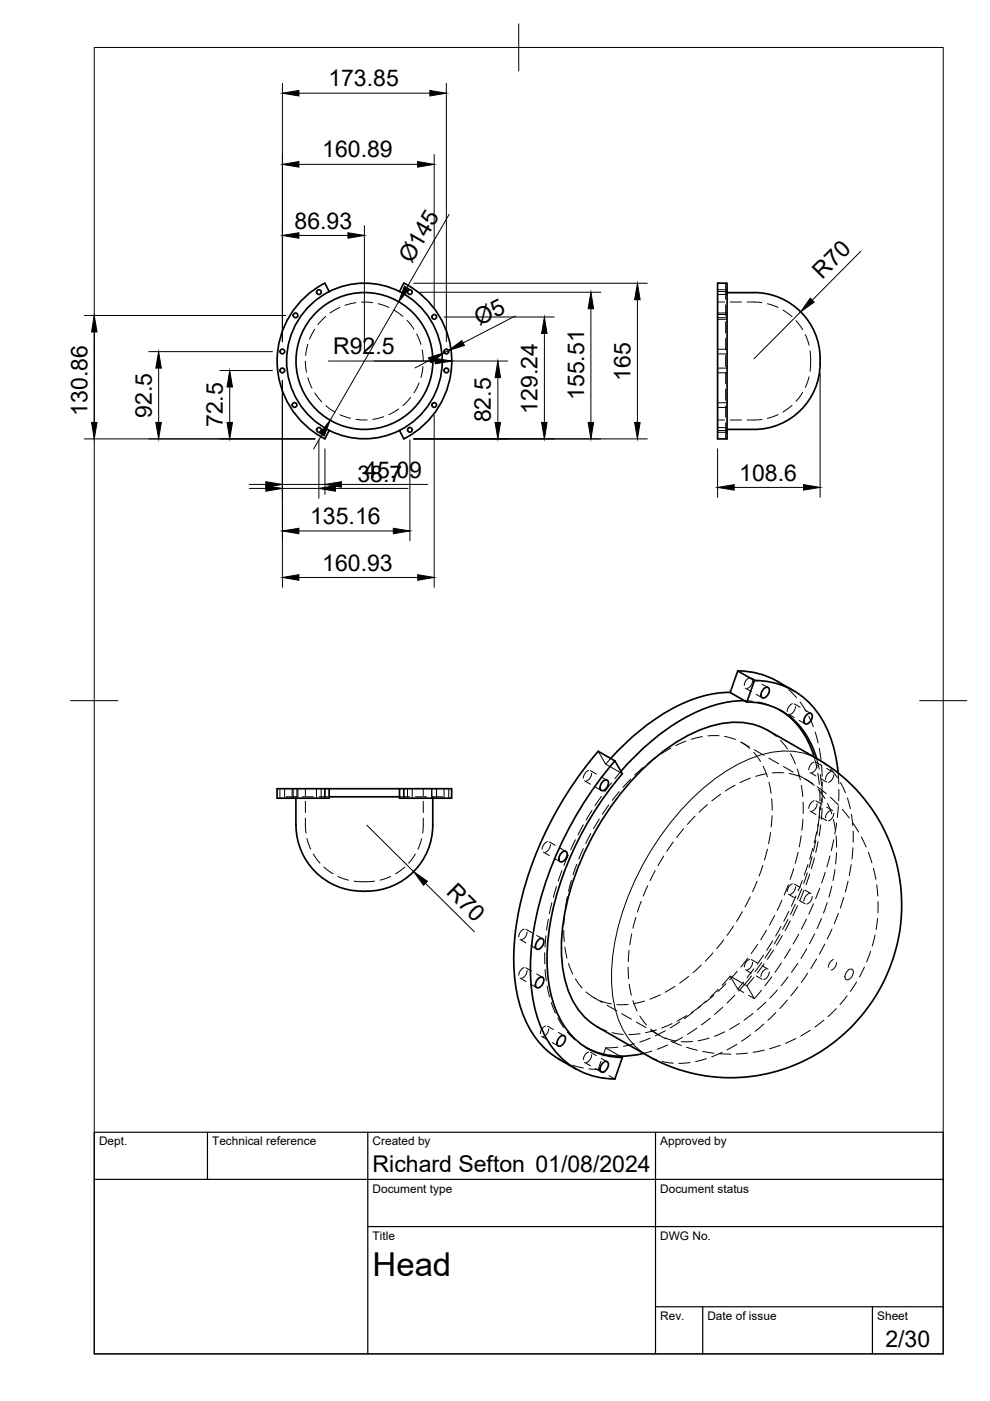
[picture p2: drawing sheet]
<svg xmlns="http://www.w3.org/2000/svg" width="210mm" height="297mm" viewBox="0 0 210 297" stroke-linecap="round" stroke-linejoin="round" font-family="sans-serif">
<!-- layer: Visible -->
<g fill="none" stroke="#000" stroke-width=".36">
<path d="M68.9 60l.9 1.8M68.9 60a18.5 18.5 0 0 0-10.1 16.5 18.5 18.5 0 0 0 10.1 16.5M69.8 61.8a16.5 16.5 0 0 0-9 14.7 16.5 16.5 0 0 0 9 14.8M69.8 61.8a16.5 16.5 0 0 1 24 14.7 16.5 16.5 0 0 1-24 14.8M85.6 60l-.9 1.8M85.6 60a18.5 18.5 0 0 1 10.2 16.5 18.5 18.5 0 0 1-10.2 16.5M152.1 60h2.1v33.1h-2.1zM154.2 62h5.7M159.9 62a14 14 0 0 1 14 14M173.9 76v1.1M173.9 77a14 14 0 0 1-14 14h-5.7M69.8 91.3l-.9 1.8"/>
<path d="M84.7 91.3l.9 1.8M154.8 146.8a28.5 28.5 0 0 0-16.4 6l-4.5 3.6-4.4 4.4M156.4 142.2l3.6 2.1-1.7 4.6-3.5-2.1zM156.4 142.2a16.9 16.9 0 0 1 8.3 2.2l3.6 2M157.9 148.6a28.2 28.2 0 0 0-15.5 5.3 53.8 53.8 0 0 0-10.7 9.6M158.4 148.8a14.9 14.9 0 0 1 14.2 10.5l.5 1.5M160 144.3a16.5 16.5 0 0 1 15.3 10.2 28.4 28.4 0 0 1 2.4 9.4M161.9 146a.65 .65 0 0 1 1.2 0 1.54 1.54 0 0 1-1.5 1.9 1.42 1.42 0 0 1 .3-1.9zM165.5 150.6a16.6 16.6 0 0 1 7.1 9.9M171.1 151.5a.65 .65 0 0 1 1.1 0 1.54 1.54 0 0 1-1.5 1.9 1.42 1.42 0 0 1 .4-1.9zM62.7 169.2v5.7M62.8 174.9a14.4 14.4 0 0 0 18 13.7 14 14 0 0 0 11-13.7"/>
<path d="M68.9 167.2h-10.2v2h10.2v-2h.9M69.8 167.2h14.9v1.7h-14.9zM69.8 168.9v.3h-.9M84.7 168.9v.3h.9v-2h10.2v2h-10.2M84.7 167.2h.9M91.8 169.2v5.7M127.8 165.7a.65 .65 0 0 1 1.1-.1 1.54 1.54 0 0 1-1.4 2 1.42 1.42 0 0 1 .3-1.9zM130.4 161.3a75.4 75.4 0 0 0-17.6 38.1 35.7 35.7 0 0 0 2.3 19.4 16.4 16.4 0 0 0 15.3 10M132 164l-1.6-2.7-3.6-2a75.3 75.3 0 0 0-17.5 37.9 35.8 35.8 0 0 0 2.5 19.9 17.4 17.4 0 0 0 6.8 7.5M132 164a66.4 66.4 0 0 0-15.8 35.4 28.7 28.7 0 0 0 3.2 17.8 14.4 14.4 0 0 0 12.6 7M135.8 163.5a33.8 33.8 0 0 1 17.6-10.2 14 14 0 0 1 9.4 1.5l10.6 6.1a36.2 36.2 0 0 1 1.9 61.2 35.6 35.6 0 0 1-38.1 1.7l-10.6-6.1a15.4 15.4 0 0 1-7-10.8 40.8 40.8 0 0 1 2.4-21.6 61.2 61.2 0 0 1 13.8-21.8zM114.1 199.3a.65 .65 0 0 1 1.1 0 1.54 1.54 0 0 1-1.4 1.9 1.42 1.42 0 0 1 .3-1.9z"/>
<path d="M119.1 180.8a.65 .65 0 0 1 1.1-.1 1.54 1.54 0 0 1-1.5 2 1.42 1.42 0 0 1 .4-1.9zM114.1 207.5a.65 .65 0 0 1 1.1-.1 1.54 1.54 0 0 1-1.4 2 1.42 1.42 0 0 1 .3-1.9zM118.7 219.9a.65 .65 0 0 1 1.1-.1 1.54 1.54 0 0 1-1.4 2 1.42 1.42 0 0 1 .3-1.9zM118.5 224.6l3.6 2M124.3 222.1a15 15 0 0 0 7.2 1.8M127.8 225.4a.65 .65 0 0 1 1.1-.1 1.54 1.54 0 0 1-1.4 2 1.42 1.42 0 0 1 .3-1.9zM131.5 223.9l.5 .3-1.6 4.6M136.4 223.3l-2.8 .5-2.1 .1"/>
<circle cx="59.9" cy="74.5" r=".5"/>
<circle cx="59.9" cy="78.5" r=".5"/>
<circle cx="62.7" cy="66.9" r=".5"/>
<circle cx="67.6" cy="61.9" r=".5"/>
<circle cx="77.3" cy="76.5" r="14.5"/>
<circle cx="86.9" cy="61.9" r=".5"/>
<circle cx="92.1" cy="67.2" r=".5"/>
<circle cx="94.6" cy="78.5" r=".5"/>
<circle cx="94.6" cy="74.5" r=".5"/>
<circle cx="62.5" cy="85.9" r=".5"/>
<circle cx="67.6" cy="91.1" r=".5"/>
<circle cx="86.9" cy="91.1" r=".5"/>
<circle cx="92.1" cy="85.9" r=".5"/>
</g>
<!-- layer: Hidden -->
<g fill="none" stroke="#000" stroke-width=".21">
<path d="M64.7 76.6l.3 2.3M65.3 73l-.5 2.4M66.7 69.8l-1.1 2.1M69 67.1l-1.6 1.7M72.1 65.2l-2.1 1.2M75.5 64.2l-2.3 .5M76.6 64.1l2.4 .1M80.2 64.4l2.2 .8M83.5 65.7l1.9 1.4M86.3 67.9l1.5 1.9M88.3 70.8l.9 2.2M89.5 74.2l.2 2.3"/>
<path d="M89.7 77.7l-.5 2.3M152.1 78h2.1M152.1 79h2.1M152.1 74h2.1M152.1 75h2.1M152.1 66.4h2.1M152.1 67.4h2.1M152.1 61.4h2.1M152.1 62.4h2.1M152.1 66.7h2.1M152.1 67.7h2.1M152.1 64h1.5"/>
<path d="M153.9 78.9v2.4M153.9 75.4v2.3M153.9 71.8v2.4M153.9 68.2v2.4M153.9 64.6v2.4M153.9 60v1.8h-1.8M153.9 62h.3M154.2 61.8h-.3v1.6M154.8 64h2.4M158.4 64l3.1 .2M162.7 64.4l2.3 .8M166 65.8l1.9 1.3"/>
<path d="M168.8 68l1.4 1.9M170.7 71l.8 2.2M171.5 79.9l-.8 2.2M171.7 74.4l.2 1.6-.2 2.7M65.3 80.1l.8 2.2M66.7 83.3l1.5 1.9M69.1 86l1.9 1.4M72.1 87.9l2.2 .8M75.5 88.9l2.4 .1M81.3 88.4l-2.3 .5M84.5 86.7l-2 1.2M87.1 84.3l-1.7 1.7"/>
<path d="M88.9 81.2l-1.1 2.1M152.1 91.3h2.1M152.1 85.4h2.1M152.1 86.4h2.1M152.1 90.7h2.1M152.1 91.7h2.1M152.1 89.1h1.5M153.9 89.6v3.5M153.9 86.1v2.4M153.9 82.5v2.4M153.9 91h.3M154.8 89.1h2.4"/>
<path d="M161.5 88.9l-3.1 .2M165 87.9l-2.3 .8M167.9 85.9l-1.9 1.5M170.2 83.2l-1.4 1.9M126.8 159.3l1.6 2.7M142.2 158.6l-2.1 1.3M145.4 157.1l-2.1 1M148.9 156.2l-2.3 .5M152.5 156h-2.4M153.6 156.1l2.3 .7M157 157.3l2 1.4M157.2 157.4l1.7 1"/>
<path d="M157.9 148.6l1.6 .1M158.1 145.9l1.2 .7M158.9 143.7a1.75 1.75 0 0 0-1.1 1.6M159.3 143.7l1.2 .8M159.6 144.3a1.8 1.8 0 0 1-1.2 1.7M159.8 159.5l1.4 1.9M159.9 159l2.1 1.2M160.3 147.2l1.3 .7M160.7 148.8l2.3 .6M161.6 145.1l1.2 .7M162.8 154.8l1.8 1.4M164.1 149.9l1.4 .7"/>
<path d="M164.7 144.4l1.6 1.1M165.2 150.5l.6 .3M165.5 157l1.5 1.8M167.2 151.4l1.2 .7M167.2 146.2l1.7 1.7M167.6 159.8l1 2.2M168 149.2a1.84 1.84 0 0 0-1.1 1.6M168.4 149.2l1.3 .8M168.7 149.8a1.8 1.8 0 0 1-1.2 1.6M169.4 152.7l1.3 .7M169.7 148.9l1.2 1.9M170.7 150.5l1.2 .8"/>
<path d="M171.5 151.9l.9 2.2M172.8 155.2l.7 2.3M173.7 158.7l.4 2.3M59.4 167.2v2M60.3 167.2v2M61.9 167.2v2M62.2 167.2v2M62.7 168.9v.3M62.9 168.9h-2.2v.3M62.9 167.2v2M63.2 167.2v2M64.1 168.9h2.3"/>
<path d="M64.7 173.5l.2 3.1M64.7 167.2v1.5M64.7 169.9v2.4M65.1 177.8l.8 2.2M67.1 167.2v2M67.6 168.9h2.2M68.1 167.2v2M84.7 168.9h2.1M86.4 167.2v2M87.4 167.2v2M88.1 168.9h2.3M89.4 177.8l-.8 2.3"/>
<path d="M89.7 173.5l-.1 3.1M89.7 167.2v1.5M89.7 169.9v2.4M91.5 167.2v2M91.6 168.9h2.1v.3M91.8 168.9v.3M92.5 167.2v2M94.1 167.2v2M95.1 167.2v2M116.1 178.4a1.88 1.88 0 0 0-1.2 1.7M116.5 178.5l1.2 .7M116.7 179.1a1.78 1.78 0 0 1-1.1 1.6"/>
<path d="M118.7 179.8l1.3 .7M122 178l-1 2.2M123.7 174.9l-1.1 2.1M123.7 179.9l-1 2.2M123.9 165.6l1.3 .7M124.8 163.4a1.84 1.84 0 0 0-1.1 1.6M125.2 163.4l1.2 .7M125.3 176.7l-1.1 2.1M125.4 164a1.8 1.8 0 0 1-1.1 1.6M125.5 171.8l-1.2 2M126.2 166.9l1.3 .7M127.1 173.6l-1.2 2.1"/>
<path d="M127.5 164.7l1.2 .7M127.5 168.9l-1.3 1.9M128.4 162l3.1 1.8 .2-.3M129.1 170.7l-1.4 1.9M129.5 160.8l-1.1 1.2M129.6 166l-1.4 1.9M131.3 167.8l-1.5 1.9M132 164l-.5-.2-1.1 1.3M133.7 165.2l-1.6 1.7M136.3 162.7l-1.7 1.6M139.1 160.5l-1.9 1.5M161.8 162.5l.9 2.2"/>
<path d="M163 165.8l.5 2.4M163 160.7l2.1 1.2M163.4 176.5l-.4 2.4M163.6 169.4l.1 2.4M163.7 172.9l-.2 2.4M166.1 162.5l2.1 1.2M169.1 163.1l.6 2.3M169.2 164.3l3.1 1.8M169.9 177.2l-.4 2.4M169.9 166.5l.3 2.4M170.2 173.7l-.2 2.3M170.3 170.1v2.4"/>
<path d="M171.7 172l1.3 .7M171.7 163.8l1.3 .7M172.3 179.9l-.6 2.3M172.6 169.8a1.75 1.75 0 0 0-1.1 1.6M172.6 161.6a1.75 1.75 0 0 0-1.1 1.6M172.6 160.5l.6 2.3M173 178.1l-.5 2.4M173 169.8l1.2 .7M173 161.6l1.2 .7M173.1 160.8l.6 2.3M173.1 176.4l-.5 2.3M173.2 170.4a1.78 1.78 0 0 1-1.1 1.6"/>
<path d="M173.2 162.2a1.78 1.78 0 0 1-1.1 1.6M173.3 166.8l1.9 1.5M173.4 163.9l.3 2.4M173.5 178.4l-.5 2.3M173.5 174.6l-.3 2.4M173.8 167.5v2.4M173.8 172.9l-.4 2.3M173.8 171.1l-.1 2.3M173.9 164.2l.3 2.4M174 174.9l-.3 2.4M174 173.3l1.3 .7M174 165.1l1.3 .7"/>
<path d="M174.2 169.3l-.3 2.4M174.2 162.2l.1 2.4M174.3 167.8v2.3M174.3 171.4l-.2 2.3M174.3 165.8v2.4M175.3 171.1l1.2 .7M175.3 162.9l1.2 .8M176.1 169l1.7 1.7M176.1 171.8a1.82 1.82 0 0 0-1.1 1.6M176.1 163.6a1.75 1.75 0 0 0-1.1 1.7M176.8 178l-.5 2.4M176.8 172.4a1.8 1.8 0 0 1-1.1 1.6"/>
<path d="M176.8 164.2a1.86 1.86 0 0 1-1.1 1.7M177.4 174.5l-.4 2.4M177.7 163.9l.1 2.3M177.8 171l-.3 2.3M177.9 167.4l-.1 2.4M178.6 171.6l1.5 1.8M180.8 174.4l1.2 2M182.6 177.4l1 2.2M66.4 181.1l1.4 1.9M68.7 183.8l1.9 1.5M71.6 185.8l2.3 .8M75.1 186.8l1.7 .2 2.6-.2"/>
<path d="M82.8 185.8l-2.2 .8M85.8 183.9l-1.9 1.4M88.1 181.1l-1.5 1.9M110.3 199.2l1.2 .7M111.1 197a1.88 1.88 0 0 0-1.1 1.6M111.5 197l1.3 .7M111.8 197.6a1.78 1.78 0 0 1-1.2 1.6M113.8 198.3l1.2 .8M115.2 180.7l1.3 .7M115.7 198.4l-.2 2.4M116.3 194.9l-.4 2.3M117 191.4l-.5 2.3"/>
<path d="M117.5 182l1.2 .7M118 188l-.7 2.3M119.1 184.6l-.8 2.2M119.5 197.2l.1 2.4M119.7 193.7l-.2 2.3M120.3 190.1l-.4 2.4M120.5 181.3l-.9 2.2M121.2 186.6l-.7 2.3M122.3 183.2l-.8 2.3M153.4 199.3l-1.4 1.8M155.5 196.3l-1.3 2M157.4 193.3l-1.2 2.1"/>
<path d="M159.1 190.1l-1.1 2.2M160.5 186.8l-.9 2.2M161.7 183.5l-.7 2.2M162.5 197.2l-1.2 2M162.7 180l-.6 2.3M163.8 199.5l-1.2 2M164.3 194.1l-1.2 2.1M165.4 198.1l-1.3 2M165.6 196.4l-1.2 2.1M165.8 190.9l-1 2.1M165.9 198.4l-1.3 2M167.1 195l-1.2 2"/>
<path d="M167.2 187.6l-.9 2.2M167.2 189.6l1.2 .7M167.3 193.2l-1.1 2.1M167.6 195.2l-1.1 2.1M168 187.4a1.75 1.75 0 0 0-1.1 1.6M168.3 184.2l-.8 2.2M168.4 187.4l1.3 .8M168.6 191.7l-1 2.2M168.7 188a1.78 1.78 0 0 1-1.2 1.6M168.8 190l-1 2.1M169.1 192l-1 2.2M169.2 180.7l-.6 2.3"/>
<path d="M169.4 198.1l-1.2 2M169.5 190.9l1.2 .7M170 188.4l-.9 2.2M170.1 186.7l-.9 2.2M170.5 188.7l-.9 2.2M170.7 188.8l1.3 .7M171 194.9l-1.1 2.1M171.2 185.1l-.8 2.2M171.3 183.3l-.8 2.3M171.6 189.4a1.82 1.82 0 0 0-1.1 1.7M171.7 185.3l-.8 2.3M172.2 181.6l-.7 2.3"/>
<path d="M172.2 190a1.8 1.8 0 0 1-1.1 1.7M172.5 191.6l-1 2.2M172.7 181.9l-.7 2.3M173.8 188.3l-.9 2.2M175 184.9l-.8 2.3M176 181.5l-.7 2.3M184.1 180.7l.8 2.3M185.2 184.1l.5 2.3M185.5 198.3l-.6 2.3M185.9 187.6l.2 2.4M186.1 194.7l-.3 2.4M186.2 191.2l-.1 2.3"/>
<path d="M110.3 207.4l1.2 .7M111.1 205.2a1.88 1.88 0 0 0-1.1 1.6M111.5 205.2l1.3 .7M111.8 205.8a1.78 1.78 0 0 1-1.2 1.6M112.5 208.7l1.3 .7M112.5 200.5l1.3 .7M113.8 206.5l1.2 .7M114.8 219.7l1.3 .8M115.5 202v2.4M115.6 205.6l.2 2.3M115.7 217.5a1.81 1.81 0 0 0-1.1 1.7M116 209.1l.5 2.3"/>
<path d="M116.1 217.6l1.2 .7M116.3 218.2a1.84 1.84 0 0 1-1.1 1.6M116.9 212.6l.9 2.2M118.3 215.8l1.2 2.1M118.4 218.9l1.2 .7M119.8 200.8l.4 2.3M120.3 218.8l1.7 1.7M120.5 204.3l.9 2.2M122 207.5l1.4 2M124.3 210.3l1.9 1.4M126 211.6l1.7 .9M126.6 217.7l2 .9"/>
<path d="M127.3 212.2l2.3 .6M128.7 213.1l2.1 1.2M129.8 218.9l2.3 .4M131.8 214.9l2.1 1.2M133.2 213h-2.4M134.9 216.7l2.1 1.2M135.7 219.2l-2.4 .2M136.7 212.2l-2.4 .6M138 218.5l3.2 1.7M139.2 218.4l-2.3 .6M140 210.9l-2.2 .9M141.1 218.5l-2.2 1.1"/>
<path d="M142.5 217l-2.2 1M143.1 209.1l-2 1.3M144.1 216.7l-2 1.2M144.7 219.9l-2.1 1.2M145.6 215.3l-2 1.2M146 207l-1.9 1.5M147 214.6l-1.9 1.4M147.7 218l-1.9 1.3M148.5 213.3l-1.9 1.4M148.7 204.6l-1.8 1.6M149.7 212.2l-1.8 1.6M150.6 215.9l-1.9 1.4"/>
<path d="M151.2 202l-1.7 1.8M151.3 211l-1.8 1.6M152.3 209.7l-1.7 1.7M153.3 213.5l-1.8 1.6M153.9 208.6l-1.7 1.6M154.8 207l-1.7 1.9M154.8 207l3.1 1.7-1.3 1.4M154.8 207l1.6 2.7 1.3 .7M155.8 211l-1.7 1.7M156.3 205.9l-1.6 1.8M157.6 208.2l-1.2 1.5M158.1 205.6l1.2 .7"/>
<path d="M158.6 203.1l-1.5 1.9M158.9 203.4a1.82 1.82 0 0 0-1.1 1.6M159.3 203.4l1.2 .8M159.3 206.9l-1.4 1.8 .4 .3 1.7 2.7-1.3-.7M159.6 204a1.8 1.8 0 0 1-1.2 1.6M159.8 207.2l-1.5 1.8M159.9 205.4l-1.5 1.9M160.3 206.9l1.3 .7M160.6 200.2l-1.3 2M161.4 209.9l-1.4 1.8M161.5 204.1l-1.4 1.9M161.6 204.8l1.2 .7"/>
<path d="M161.9 202.5l-1.4 1.9M162 204.4l-1.4 1.9M162.5 205.4a1.91 1.91 0 0 0-1.2 1.7M163.1 206a1.8 1.8 0 0 1-1.1 1.7M163.5 201.1l-1.3 2M163.6 207.1l-1.4 1.9M164 201.4l-1.3 2M165.7 204.2l-1.4 1.9M167.6 201.2l-1.3 2M171.8 218.4l-2 1.3M174.7 216.3l-1.9 1.4M177.3 213.9l-1.7 1.6"/>
<path d="M179.6 211.1l-1.5 1.9M181.6 208.2l-1.3 2M183.3 205l-1.1 2.2M184.6 201.7l-.9 2.2M117.1 221.1l1.3 .7M118.5 224.6l1.8 .8M121.4 225.9l2.3 .5M122.9 221.2l1.4 .9M123.9 225.2l1.3 .8M124.1 222l.5 .3M124.8 223a1.91 1.91 0 0 0-1.1 1.7M124.9 226.6l1.9 .1"/>
<path d="M125.2 223.1l1.2 .7M125.4 223.7a1.8 1.8 0 0 1-1.1 1.6M126.2 226.6l1.3 .7M126.8 226.7l1.3 .8M127.4 225l-.6 1.7M127.5 224.4l1.2 .7M128.4 222.2l-.6 1.7M128.4 222.2l3.1 1.7M129.1 228.1l1.3 .7M131 222l-2.6 .2M134.5 221.3l-2.3 .5M137.9 220.1l-2.3 .8"/>
<path d="M138.2 222.8l-1.8 .5M141.6 221.6l-2.3 .9M142.2 220.8l2.2 .8M145.6 222l2.2 .7M149 222.9l2.4 .4M152.6 223.4l2.3 .1M158.5 223.3l-2.4 .2M162 222.7l-2.3 .4M165.4 221.6l-2.2 .8M168.7 220.2l-2.2 1"/>
</g>
<!-- layer: Hidden Narrow -->
<g fill="none" stroke="#000" stroke-width=".21">
<path d="M142.7 178.5l-1.3 2M144.9 175.7l-1.4 1.9M147.4 173l-1.7 1.8M150 170.6l-1.8 1.6M152.8 168.4l-1.9 1.4M155.9 166.5l-2.1 1.2M159.1 165l-2.2 .9M162.5 164l-2.3 .6M166.1 163.9h-2.4M167.3 164l2.3 .7M170.7 165.2l1.9 1.3M173.4 160.9l1.8 1.3"/>
<path d="M173.5 167.4l1.4 1.9M175.5 170.3l.9 2.3M176.1 163.1l1.5 1.8M176.7 173.7l.4 2.4M177.3 177.2l.1 2.4M178.2 165.9l1.1 2.2M179.7 169.2l.6 2.3M180.5 172.6l.3 2.4M180.8 179.8l-.2 2.3M180.9 176.2v2.4M133.9 198l-.4 2.3M134.8 194.5l-.6 2.3"/>
<path d="M136 191.1l-.9 2.3M137.3 187.8l-.9 2.2M138.9 184.6l-1.1 2.1M140.7 181.5l-1.2 2M172.7 198l-1.1 2.1M174.2 194.7l-1 2.2M175.4 191.4l-.8 2.2M176.4 187.9l-.7 2.3M176.4 197l-1 2.1M177 184.4l-.4 2.3M177.4 180.8l-.2 2.4M177.8 193.7l-.9 2.2"/>
<path d="M178.9 190.3l-.7 2.2M179.8 186.8l-.6 2.3M180.5 183.3l-.4 2.4M133.2 205.1l.1 2.4M133.4 201.5l-.2 2.4M133.4 208.7l.5 2.3M134.2 212.2l.9 2.2M135.7 215.4l1.4 1.9M137.9 218.2l2 1.3M153.6 218.8l-2.1 .9M156.8 217l-2.1 1.2M159.2 219.4l-2 1.4"/>
<path d="M159.7 214.9l-1.9 1.4M161.9 217.1l-1.8 1.6M162.3 212.5l-1.7 1.6M164.5 214.7l-1.7 1.6M164.8 209.9l-1.6 1.8M166.9 212l-1.6 1.8M167.1 207.1l-1.5 1.9M169.2 204.2l-1.4 2M169.2 209.3l-1.5 1.8M171 201.2l-1.2 2M171.2 206.3l-1.3 2M173.1 203.3l-1.2 2"/>
<path d="M174.9 200.2l-1.2 2.1M176.7 203.5a1.75 1.75 0 0 0-1.1 1.6M177.4 204.1a1.78 1.78 0 0 1-1.2 1.6M137.2 223.8l2.1 .9M140.4 225.1l2.3 .3M140.9 220.1l2.4 .6M146.3 225.3l-2.4 .2M146.8 220.8l-2.4 .1M149.8 224.5l-2.3 .6M150.3 220.1l-2.3 .6M153.1 223.1l-2.2 1M156.2 221.4l-2 1.2"/>
</g>
<!-- layer: Visible Narrow -->
<path d="M173.4 160.9a15.4 15.4 0 0 0-12.8-.6 40.8 40.8 0 0 0-17.5 12.9 57.4 57.4 0 0 0-13.4 31.8 24.2 24.2 0 0 0 3 14.4 13 13 0 0 0 4.5 4.3M179.7 205.8a.65 .65 0 0 1 1.2-.1 1.54 1.54 0 0 1-1.5 2 1.42 1.42 0 0 1 .3-1.9z" fill="none" stroke="#000" stroke-width=".21"/>
<!-- layer: BORDER -->
<path d="M20 10.1h180v276.9h-180zM110 5.1v10M15 148.6h10M195 148.6h10" fill="none" stroke="#000" stroke-width=".21"/>
<!-- layer: TITLEBLOCK -->
<path d="M20 240.1h180v46.9h-180zM20 250h180M44 240.1v9.9M78 240.1v46.9M139 240.1v46.9M78 260.1h122M139 277.1h61M149 277.1v9.9M185 277.1v9.9" fill="none" stroke="#000" stroke-width=".25"/>
<!-- layer: FD_Dimensions -->
<g fill="none" stroke="#000" stroke-width=".21">
<path d="M59.9 17.7v54.8M63.4 19.8h27.7M94.6 17.7v54.8M63.4 34.8h25.1M92.1 32.8v32.3M63.4 49.9h10.4M77.3 47.8v26.7M95.2 45.5l-8.9 15.5M182.5 53.2l-10.3 10.4M17.9 66.9h42.7M20 70.4v19.2M31.5 74.6h26.3"/>
<path d="M33.6 78v11.6M46.6 78.6h11.2M69.6 76.5h38.1M84.5 64l-14.5 25.1M87.7 60.1h49.5M89 62h38.4M91.1 76.4l-3.1 1.6M94.1 67.2h23.4M95.1 74.3l-.9 .5M109.2 67l-11 5.7M115.4 70.7v18.9M125.3 65.5v24.1"/>
<path d="M135.1 63.5v26.1M169.7 66.1l-9.8 10M173.9 79.1v26.3M17.9 93.1h48.9M48.7 82v7.6M59.9 80.7v43.8M67.6 93.2v12.4M68.3 92.1l-1.8 3.1M68.9 95.2v9.6M86.9 93.2v21.5M87.7 93.1h49.5M92.1 88v36.5"/>
<path d="M105.6 80.1v9.5M152.1 95.2v10.2M52.9 102.7h3.5M52.9 103.6h3.5M59.9 102.7h9M59.9 103.6h7.7M63.4 112.6h20M71.1 103.6h15.4M72.4 102.7h18.3M155.7 103.3h14.7M63.4 122.4h25.2M77.8 174.9l9.9 9.9"/>
<path d="M90.2 187.3l10.4 10.3"/>
</g>
<g fill="#000" stroke="#000" stroke-width=".21">
<path d="M59.9 19.8l3.5-.6v1.1zM91.1 19.2l3.5 .6-3.5 .5zM59.9 34.8l3.5-.5v1.1zM88.5 34.3l3.6 .5-3.6 .6zM59.9 49.9l3.5-.6v1.2zM73.8 49.3l3.5 .6-3.5 .6zM20 66.9l.6 3.5h-1.2zM33.6 74.6l.6 3.4h-1.2zM85.7 60.7l1.1 .6-2.3 2.7zM90.8 75.9l3.4-1.1-2.8 2.1zM92.3 76l3.5 .5-3.5 .6zM95.1 74.3l2.8-2.1 .6 1z"/>
<path d="M115.4 67.2l.6 3.5h-1.2zM125.3 62l.6 3.5h-1.2zM135.1 60.1l.6 3.4h-1.1zM171.8 63.2l.8 .9-2.9 2zM19.4 89.6h1.2l-.6 3.5zM33 89.6h1.2l-.6 3.5zM48.1 89.6h1.2l-.6 3.5zM48.7 78.6l.6 3.4h-1.2zM70 89.1l-1.3 3.3-.9-.6zM105 89.6h1.1l-.5 3.5zM105.6 76.5l.5 3.6h-1.1zM114.8 89.6h1.2l-.6 3.5z"/>
<path d="M124.7 89.6h1.2l-.6 3.5zM134.6 89.6h1.1l-.6 3.5zM56.4 102.1l3.5 .6-3.5 .6zM56.4 103l3.5 .6-3.5 .5zM59.9 112.6l3.5-.6v1.2zM67.6 103.6l3.5-.6v1.1zM68.9 102.7l3.5-.6v1.2zM83.4 112l3.5 .6-3.5 .6zM152.1 103.3l3.6-.5v1.1zM170.4 102.8l3.5 .5-3.5 .6zM59.9 122.4l3.5-.6v1.2zM88.6 121.8l3.5 .6-3.5 .6z"/>
<path d="M87.7 184.8l2.9 2-.8 .9z"/>
</g>
<text font-size="7" x="79" y="270.6">Head</text>
<g font-size="4.9">
<text x="69.6" y="18.3">173.85</text>
<text x="68.3" y="33.4">160.89</text>
<text x="62.5" y="48.5">86.93</text>
<text x="87.3" y="56.1" transform="rotate(-60 87.3 56.1)">Ø145</text>
<text x="174.3" y="59.4" transform="rotate(-45 174.3 59.4)">R70</text>
<text x="101.7" y="69.2" transform="rotate(-27 101.7 69.2)">Ø5</text>
<text x="70.6" y="75.1">R92.5</text>
<text x="133.7" y="80.8" transform="rotate(-90 133.7 80.8)">165</text>
<text x="18.5" y="88.1" transform="rotate(-90 18.5 88.1)">130.86</text>
<text x="32.2" y="88.6" transform="rotate(-90 32.2 88.6)">92.5</text>
<text x="104.1" y="89.6" transform="rotate(-90 104.1 89.6)">82.5</text>
<text x="114" y="87.8" transform="rotate(-90 114 87.8)">129.24</text>
<text x="123.8" y="84.8" transform="rotate(-90 123.8 84.8)">155.51</text>
<text x="47.2" y="90.6" transform="rotate(-90 47.2 90.6)">72.5</text>
<text x="77.2" y="101.2">45.09</text>
<text x="156.7" y="101.9">108.6</text>
<text x="75.8" y="102.1">38.7</text>
<text x="65.8" y="111.1">135.16</text>
<text x="68.3" y="121">160.93</text>
<text x="94.4" y="189.4" transform="rotate(45 94.4 189.4)">R70</text>
<text x="79" y="248.5">Richard Sefton 01/08/2024</text>
<text x="187.7" y="285.7">2/30</text>
</g>
<g font-size="2.5">
<text x="21" y="242.9">Dept.</text>
<text x="45" y="242.9">Technical reference</text>
<text x="79" y="242.9">Created by</text>
<text x="140" y="242.9">Approved by</text>
<text x="79" y="252.8">Document type</text>
<text x="140" y="252.8">Document status</text>
<text x="79" y="262.9">Title</text>
<text x="140" y="262.9">DWG No.</text>
<text x="140" y="279.9">Rev.</text>
<text x="150" y="279.9">Date of issue</text>
<text x="186" y="279.9">Sheet</text>
</g>
</svg>
